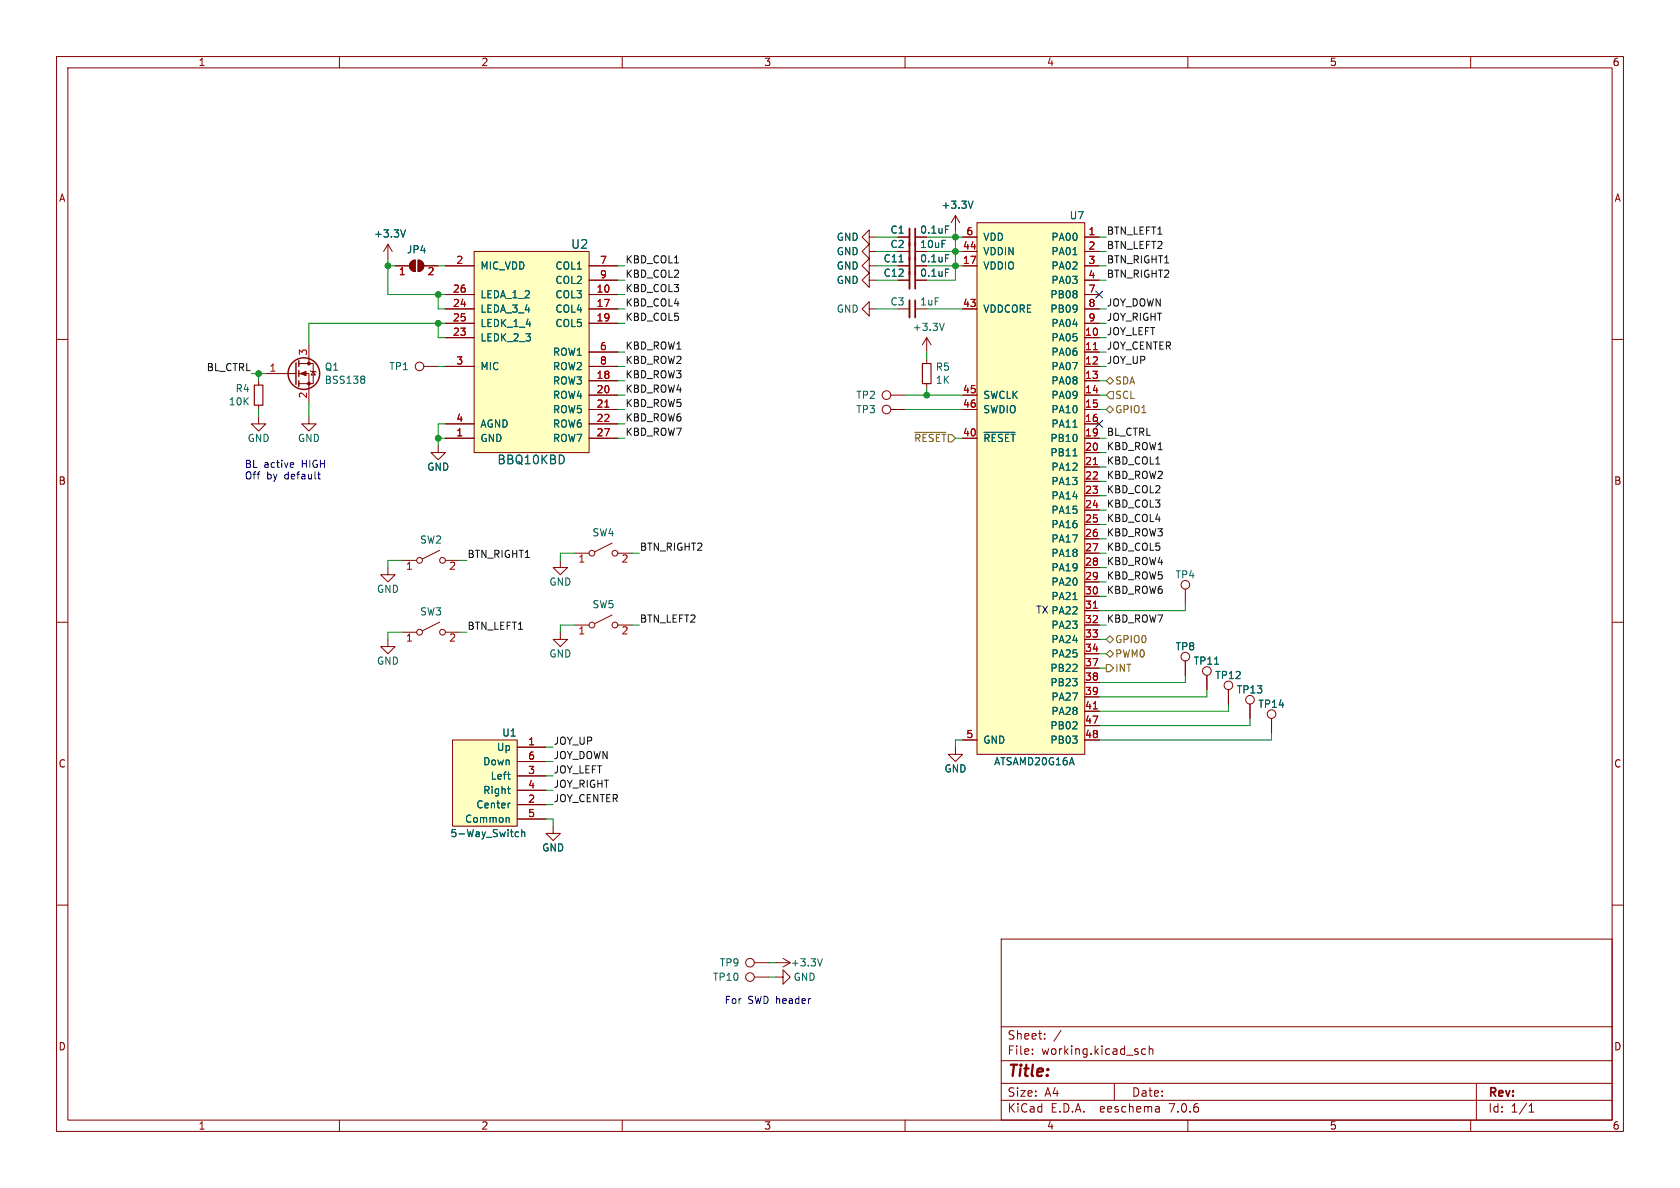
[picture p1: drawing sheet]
<svg xmlns="http://www.w3.org/2000/svg" width="297mm" height="210mm" viewBox="0 0 297 210" stroke-linecap="round" stroke-linejoin="round" font-family="sans-serif">
<g fill="none" stroke="#840000" stroke-width=".18">
<path d="M10 10h277v190h-277zM12 12h273v186h-273zM60 10v2M110 10v2M160 10v2M210 10v2M260 10v2M168.9 38.1l-.8 1.3M168.9 38.1v2.5M168.9 38.1l.8 1.3M172.7 39.4h19.1v94h-19.1zM10 60h2"/>
<path d="M68.6 43.2l-.8 1.3M68.6 43.2v2.5M68.6 43.2l.7 1.3M69.8 47h2.6M72.7 46.2l.7-.2v2a1.02 1.02 0 0 1-.9-.6 1.02 1.02 0 0 1 .2-1.2zM73.9 46a1.02 1.02 0 0 1 1 1 1.02 1.02 0 0 1-1 1zM74.9 47h2.6M78.7 54.6h5.1M78.7 47h5.1M78.7 52.1h5.1M78.7 57.2h5.1M78.7 59.7h5.1"/>
<path d="M83.8 44.5h20.3v35.5h-20.3zM104.1 54.6h5.1M104.1 49.5h5.1M104.1 47h5.1M104.1 52.1h5.1M104.1 57.2h5.1M153.7 44.5v-1.3l-1.3 1.3 1.3 1.2v-1.2h1.2M153.7 47v-1.3l-1.3 1.3 1.3 1.3v-1.3h1.2M153.7 41.9v-1.3l-1.3 1.3 1.3 1.3v-1.3h1.2M153.7 54.6v-1.3l-1.3 1.3 1.3 1.3v-1.3h1.2M153.7 49.5v-1.2l-1.3 1.2 1.3 1.3v-1.3h1.2M158.7 41.9h2.1"/>
<path d="M158.7 54.6h2.1M158.7 49.5h2.1M158.7 44.5h2.1M158.7 47h2.1M161.8 41.9h2M161.8 54.6h2M161.8 49.5h2M161.8 44.5h2M161.8 47h2M163.8 59.7v2.5M163.8 59.7l-.7 1.3M163.8 59.7l.8 1.3"/>
<path d="M170.2 41.9h2.5M170.2 54.6h2.5M170.2 44.5h2.5M170.2 47h2.5M191.8 41.9h2.5M191.8 54.6h2.5M191.8 49.5h2.5M191.8 44.5h2.5M191.8 47h2.5M191.8 52.1h2.5M191.8 57.2h2.5M191.8 59.7h2.5"/>
<path d="M285 60h2M45.7 73.7v1.2h1.3l-1.3 1.3-1.3-1.3h1.3M45.7 67.3v.8M45.7 71.6v.8M47 66h5.3M52.8 66h1.8v5.1M52.8 64.3h2.6v3.5h-2.6M54.6 73.7v1.2h1.3l-1.3 1.3-1.3-1.3h1.3M54.6 61v3.3M54.9 65.5l.1 .2h.8l.1 .1M55.4 65.7l.4 .6h-.8zM74.9 64.8h2.6"/>
<path d="M77.5 78.7v1.3h1.2l-1.2 1.3-1.3-1.3h1.3M78.7 64.8h5.1M78.7 77.5h5.1M78.7 74.9h5.1M104.1 64.8h5.1M104.1 77.5h5.1M104.1 67.3h5.1M104.1 69.9h5.1M104.1 72.4h5.1M104.1 74.9h5.1M104.1 62.2h5.1M157.5 69.9h2.5"/>
<path d="M157.5 72.4h2.5M163.8 63.5v.8M163.8 67.8v.8M170.2 77.5h2.5M170.2 69.9h2.5M170.2 72.4h2.5M191.8 64.8h2.5M191.8 77.5h2.5M191.8 67.3h2.5M191.8 69.9h2.5M191.8 72.4h2.5M191.8 74.9h2.5"/>
<path d="M191.8 62.2h2.5M71.1 99.1h2.6M77.7 97.3l-3 1.5M78.7 99.1h2.6M99.1 99.1v1.2h1.2l-1.2 1.3-1.3-1.3h1.3M101.6 97.8h2.5M108.2 96l-3 1.5M109.2 97.8h2.6M191.8 97.8h2.5M191.8 80h2.5M191.8 82.6h2.5M191.8 85.1h2.5"/>
<path d="M191.8 87.6h2.5M191.8 90.2h2.5M191.8 92.7h2.5M191.8 95.3h2.5M10 110h2M68.6 100.3v1.3h1.2l-1.2 1.3-1.3-1.3h1.3M68.6 113v1.3h1.2l-1.2 1.3-1.3-1.3h1.3M71.1 111.8h2.6M77.7 110l-3 1.5M78.7 111.8h2.6M99.1 111.8v1.2h1.2l-1.2 1.3-1.3-1.3h1.3M101.6 110.5h2.5"/>
<path d="M108.2 108.7l-3 1.5M109.2 110.5h2.6M191.8 110.5h2.5M191.8 100.3h2.5M191.8 102.9h2.5M191.8 105.4h2.5M191.8 108h2.5M191.8 113h2.5M191.8 115.6h2.5M191.8 118.1h2.5M209.5 104.1v2.6M209.5 116.8v2.6"/>
<path d="M213.4 119.4v2.5M285 110h2M80 130.8h11.4v15.3h-11.4zM91.4 132.1h5.1M91.4 137.2h5.1M91.4 139.7h5.1M91.4 134.6h5.1M168.9 132.1v1.3h1.3l-1.3 1.2-1.3-1.2h1.3M170.2 130.8h2.5M191.8 120.7h2.5M191.8 123.2h2.5M191.8 125.7h2.5"/>
<path d="M191.8 128.3h2.5M191.8 130.8h2.5M217.2 121.9v2.6M221 124.5v2.5M224.8 127v2.5M10 160h2M91.4 142.2h5.1M91.4 144.8h5.1M97.8 146.1v1.2h1.3l-1.3 1.3-1.3-1.3h1.3M285 160h2M133.3 170.2h2.6M133.3 172.7h2.6"/>
<path d="M137.2 172.7h1.2v-1.2l1.3 1.2-1.3 1.3v-1.3M137.2 170.2h2.5M138.4 169.4l1.3 .8M139.7 170.2l-1.3 .7M177 166h108v32h-108zM60 198v2M110 198v2M160 198v2M177 194.5h108M177 191.5h108M177 187.5h108M177 181.5h108"/>
<path d="M182.5 186.3v.1M182.5 185.5v.1M184.7 183.6v.1M184.7 182.8v.1M187.6 182.1l-1.3 2M197 191.5v3M202.5 185.5l-.4-.1-.3 .3v.4l.2 .2h.5M203.2 185.5l.2-.1 .3 .1 .1 .9M203.2 184.9v1.5M204.9 195.7l.1 .9M205 196.5l-.2 .1M205 196h-.2"/>
<path d="M210 198v2M260 198v2M261 191.5v6.5M270.3 196.6h.9M270.3 195.5l.4-.4v1.5"/>
<circle cx="74.2" cy="64.8" r=".76"/>
<circle cx="156.7" cy="72.4" r=".76"/>
<circle cx="156.7" cy="69.8" r=".76"/>
<circle cx="74.2" cy="99.1" r=".51"/>
<circle cx="78.2" cy="99.1" r=".51"/>
<circle cx="104.6" cy="97.8" r=".51"/>
<circle cx="108.7" cy="97.8" r=".51"/>
<circle cx="74.2" cy="111.8" r=".51"/>
<circle cx="78.2" cy="111.8" r=".51"/>
<circle cx="104.6" cy="110.5" r=".51"/>
<circle cx="108.7" cy="110.5" r=".51"/>
<circle cx="209.5" cy="116.1" r=".76"/>
<circle cx="209.5" cy="103.4" r=".76"/>
<circle cx="213.4" cy="118.6" r=".76"/>
<circle cx="217.2" cy="121.2" r=".76"/>
<circle cx="221" cy="123.7" r=".76"/>
<circle cx="224.8" cy="126.2" r=".76"/>
<circle cx="132.6" cy="172.7" r=".76"/>
<circle cx="132.6" cy="170.2" r=".76"/>
</g>
<path d="M45 68.1h1.5v3.5h-1.5zM163.1 64.3h1.5v3.5h-1.5z" fill="none" stroke="#840000" stroke-width=".2"/>
<path d="M160.8 40.4v10.7M160.8 53.1v3" fill="none" stroke="#840000" stroke-width=".33"/>
<path d="M161.8 40.4v10.7M161.8 53.1v3" fill="none" stroke="#840000" stroke-width=".3"/>
<g fill="none" stroke="#006464" stroke-width=".18">
<path d="M167.1 39.9h.7M172 35.6l-.4 1.2M71.7 40.6l-.4 1.3M158.9 46.3h.8M166.9 57.1l-.4 1.3M167.1 47.6h.7M167.1 45h.7M189.7 45h.7M64.2 66.5l.3 .2-.3 .3 .3 .3v.2l-.3 .3M174 76.4h5.5M189.7 75.5h.7M99.7 80.8v.8"/>
<path d="M189.7 80.6h.7M189.7 106h.7M214.7 117.4h.7M89.7 136.9h.5M89.7 139.4h.5M90.1 137.7h.1M89.7 144.5l.3 .2v.7M90 140.2l.2 .1M90.2 142h-.2M91.3 147.1h.4M91.7 147.8l-.4 .1M92.2 147.2l.2-.1h.3l.1 .8"/>
<path d="M92.2 146.6v1.3M145.4 169.5l-.4 1.3"/>
</g>
<g fill="none" stroke="#840000" stroke-width=".25">
<path d="M52.3 64.1v3.8M52.8 63.8v1M52.8 65.5v1M52.8 67.3v1"/>
<circle cx="53.7" cy="66" r="2.79"/>
</g>
<g fill="#840000" stroke="#840000" stroke-width=".18">
<path d="M53.1 66l1-.3v.7z"/>
<path d="M72.7 46.2l.7-.2v2a1.02 1.02 0 0 1-.9-.6 1.02 1.02 0 0 1 .2-1.2z"/>
<path d="M73.9 46a1.02 1.02 0 0 1 1 1 1.02 1.02 0 0 1-1 1z"/>
<circle cx="54.6" cy="67.8" r=".25"/>
<circle cx="54.6" cy="64.3" r=".25"/>
</g>
<g fill="#ffffc2" stroke="#ffffc2" stroke-width=".18">
<path d="M83.8 44.5h20.3v35.5h-20.3z"/>
<path d="M172.7 39.4h19.1v94h-19.1z"/>
<path d="M80 130.8h11.4v15.3h-11.4z"/>
</g>
<path d="M106.9 72h.7M193.3 61.8h.7M193.3 82.1h.7M193.3 107.5h.7M193.3 125.3h.7" fill="none" stroke="#a90000" stroke-width=".18"/>
<path d="M161.7 76.4h5.5M195.6 69.9l.6-.7h.6v1.3h-.6zM195.6 72.4l.6-.6 .6 .6-.6 .6zM195.6 67.3l.6-.6 .6 .6-.6 .6zM195.6 115.6l.6-.7 .6 .7-.6 .6zM195.6 117.5h.6l.6 .6-.6 .6h-.6zM195.6 113l.6-.6 .6 .6-.6 .7z" fill="none" stroke="#725600" stroke-width=".18"/>
<path d="M51.7 81.8l.2 .3-.6 .1M51.9 82.6h-.2M56.2 83.8h.4M56.3 83.4v1.1l.3 .2" fill="none" stroke="#0000c2" stroke-width=".18"/>
<g fill="none" stroke="#009600" stroke-width=".18">
<path d="M68.6 47h1.2M68.6 45.7v6.4h10.1M77.5 52.1v2.5h1.2M77.5 47h1.2M77.5 57.2v2.5h1.2M78.7 57.2h-24.1v3.8M109.2 54.6h1.3M109.2 47h1.3M109.2 57.2h1.3M109.2 52.1h1.3M109.2 49.5h1.3M154.9 41.9h3.8"/>
<path d="M154.9 44.5h3.8M154.9 54.6h3.8M154.9 47h3.8M154.9 49.5h3.8M163.8 41.9h6.4M163.8 44.5h6.4M163.8 54.6h6.4M163.8 47h6.4M168.9 40.6v8.9h-5.1M194.3 41.9h1.3M194.3 44.5h1.3M194.3 54.6h1.3"/>
<path d="M194.3 47h1.3M194.3 57.2h1.3M194.3 49.5h1.3M194.3 59.7h1.3M44.4 66h2.6M45.7 66v1.3M45.7 72.4v1.3M54.6 71.1v2.6M77.5 77.5h1.2M77.5 64.8h1.2M78.7 74.9h-1.2v3.8M109.2 77.5h1.3"/>
<path d="M109.2 74.9h1.3M109.2 64.8h1.3M109.2 67.3h1.3M109.2 69.9h1.3M109.2 62.2h1.3M109.2 72.4h1.3M160 69.9h10.2M160 72.4h10.2M163.8 62.2v1.3M163.8 68.6v1.3M168.9 77.5h1.3M194.3 77.5h1.3"/>
<path d="M194.3 64.8h1.3M194.3 67.3h1.3M194.3 69.9h1.3M194.3 62.2h1.3M194.3 72.4h1.3M71.1 99.1h-2.5v1.2M81.3 99.1h1.2M101.6 97.8h-2.5v1.3M111.8 97.8h1.2M194.3 97.8h1.3M194.3 80h1.3M194.3 82.6h1.3"/>
<path d="M194.3 85.1h1.3M194.3 87.6h1.3M194.3 90.2h1.3M194.3 92.7h1.3M194.3 95.3h1.3M71.1 111.8h-2.5v1.2M81.3 111.8h1.2M101.6 110.5h-2.5v1.3M111.8 110.5h1.2M194.3 110.5h1.3M194.3 113h1.3M194.3 115.6h1.3"/>
<path d="M194.3 100.3h1.3M194.3 105.4h1.3M194.3 102.9h1.3M194.3 118.1h1.3M209.5 119.4v1.3h-15.2M209.5 106.7v1.3h-15.2M96.5 132.1h1.3M96.5 139.7h1.3M96.5 137.2h1.3M96.5 134.6h1.3M170.2 130.8h-1.3v1.3M213.4 121.9v1.3h-19.1"/>
<path d="M217.2 124.5v1.2h-22.9M221 127v1.3h-26.7M224.8 129.5v1.3h-30.5M96.5 144.8h1.3v1.3M96.5 142.2h1.3M135.9 170.2h1.3M135.9 172.7h1.3"/>
</g>
<path d="M193.7 51.5l1.2 1.2M194.9 51.5l-1.2 1.2M193.7 74.3l1.2 1.2M194.9 74.3l-1.2 1.2" fill="none" stroke="#000084" stroke-width=".18"/>
<g fill="#009600" stroke="#009600" stroke-width=".18">
<circle cx="77.5" cy="77.5" r=".51"/>
<circle cx="168.9" cy="41.9" r=".51"/>
<circle cx="168.9" cy="44.5" r=".51"/>
<circle cx="77.5" cy="57.2" r=".51"/>
<circle cx="77.5" cy="52.1" r=".51"/>
<circle cx="68.6" cy="47" r=".51"/>
<circle cx="45.7" cy="66" r=".51"/>
<circle cx="163.8" cy="69.9" r=".51"/>
<circle cx="168.9" cy="47" r=".51"/>
</g>
<text font-size="2.8" fill="#840000" x="178" y="190.9">Title:</text>
<g font-size="2.1" fill="#006464">
<text x="100.9" y="44.2">U2</text>
<text x="87.8" y="82.3">BBQ10KBD</text>
</g>
<g font-size="2.1" fill="#840000">
<text x="178" y="184">Sheet:</text>
<text x="178" y="186.7">File:</text>
<text x="184.1" y="186.7">working.kicad_sch</text>
<text x="178" y="196.9">KiCad</text>
<text x="178" y="194.1">Size:</text>
<text x="184.7" y="194.1">A4</text>
<text x="185.7" y="196.9">E.D.A.</text>
<text x="194.6" y="196.9">eeschema</text>
<text x="200" y="194.1">Date:</text>
<text x="207" y="196.9">7.0.6</text>
<text x="263" y="194.3">Rev:</text>
<text x="263" y="196.9">Id:</text>
<text x="267.1" y="196.9">1/1</text>
</g>
<g font-size="1.8" fill="#840000">
<text x="35" y="11.9">1</text>
<text x="85" y="11.9">2</text>
<text x="135" y="11.9">3</text>
<text x="185" y="11.9">4</text>
<text x="235" y="11.9">5</text>
<text x="285" y="11.9">6</text>
<text x="10.3" y="35.9">A</text>
<text x="285.3" y="35.9">A</text>
<text x="10.3" y="85.9">B</text>
<text x="285.3" y="85.9">B</text>
<text x="10.3" y="135.9">C</text>
<text x="285.3" y="135.9">C</text>
<text x="10.3" y="185.9">D</text>
<text x="285.3" y="185.9">D</text>
<text x="35" y="199.9">1</text>
<text x="85" y="199.9">2</text>
<text x="135" y="199.9">3</text>
<text x="185" y="199.9">4</text>
<text x="235" y="199.9">5</text>
<text x="285" y="199.9">6</text>
</g>
<g font-size="1.8" fill="#006464">
<text x="157.3" y="41.5">C1</text>
<text x="162.6" y="41.5">0.1uF</text>
<text x="166.3" y="37.1">+3.3V</text>
<text x="189" y="39">U7</text>
<text x="66" y="42.2">+3.3V</text>
<text x="71.8" y="45">JP4</text>
<text x="84.8" y="47.9">MIC_VDD</text>
<text x="98.1" y="47.9">COL1</text>
<text x="147.8" y="45.3">GND</text>
<text x="147.8" y="47.9">GND</text>
<text x="147.8" y="42.8">GND</text>
<text x="156.1" y="46.6">C11</text>
<text x="157.3" y="44">C2</text>
<text x="162.6" y="44">10uF</text>
<text x="162.6" y="46.6">0.1uF</text>
<text x="173.7" y="47.9">VDDIO</text>
<text x="173.7" y="45.3">VDDIN</text>
<text x="173.7" y="42.8">VDD</text>
<text x="185.8" y="42.8">PA00</text>
<text x="185.8" y="45.3">PA01</text>
<text x="185.8" y="47.9">PA02</text>
<text x="84.8" y="52.9">LEDA_1_2</text>
<text x="98.1" y="52.9">COL3</text>
<text x="98.1" y="50.4">COL2</text>
<text x="147.8" y="50.4">GND</text>
<text x="156.1" y="49.1">C12</text>
<text x="162.6" y="49.1">0.1uF</text>
<text x="185.6" y="52.9">PB08</text>
<text x="185.8" y="50.4">PA03</text>
<text x="84.8" y="55.5">LEDA_3_4</text>
<text x="84.8" y="58">LEDK_1_4</text>
<text x="98.1" y="55.5">COL4</text>
<text x="98.1" y="58">COL5</text>
<text x="147.8" y="55.5">GND</text>
<text x="157.3" y="54.2">C3</text>
<text x="161.3" y="58.7">+3.3V</text>
<text x="162.6" y="54.2">1uF</text>
<text x="173.7" y="55.5">VDDCORE</text>
<text x="185.6" y="55.5">PB09</text>
<text x="185.8" y="58">PA04</text>
<text x="57.3" y="65.7">Q1</text>
<text x="68.7" y="65.6">TP1</text>
<text x="84.8" y="60.6">LEDK_2_3</text>
<text x="84.8" y="65.6">MIC</text>
<text x="97.7" y="63.1">ROW1</text>
<text x="97.7" y="65.6">ROW2</text>
<text x="165.3" y="65.7">R5</text>
<text x="185.8" y="60.6">PA05</text>
<text x="185.8" y="63.1">PA06</text>
<text x="185.8" y="65.6">PA07</text>
<text x="40.3" y="71.9">10K</text>
<text x="41.6" y="69.5">R4</text>
<text x="57.3" y="68">BSS138</text>
<text x="97.7" y="68.2">ROW3</text>
<text x="97.7" y="70.7">ROW4</text>
<text x="151.3" y="70.7">TP2</text>
<text x="165.3" y="68">1K</text>
<text x="173.7" y="70.7">SWCLK</text>
<text x="185.8" y="68.2">PA08</text>
<text x="185.8" y="70.7">PA09</text>
<text x="84.8" y="75.8">AGND</text>
<text x="97.7" y="73.3">ROW5</text>
<text x="97.7" y="75.8">ROW6</text>
<text x="151.3" y="73.3">TP3</text>
<text x="173.7" y="73.3">SWDIO</text>
<text x="185.8" y="73.3">PA10</text>
<text x="185.8" y="75.8">PA11</text>
<text x="43.7" y="78.3">GND</text>
<text x="52.6" y="78.3">GND</text>
<text x="75.4" y="83.4">GND</text>
<text x="84.8" y="78.3">GND</text>
<text x="97.7" y="78.3">ROW7</text>
<text x="173.7" y="78.3">~{RESET}</text>
<text x="185.6" y="78.3">PB10</text>
<text x="185.6" y="80.9">PB11</text>
<text x="185.8" y="83.4">PA12</text>
<text x="185.8" y="86">PA13</text>
<text x="185.8" y="88.5">PA14</text>
<text x="104.6" y="95">SW4</text>
<text x="185.8" y="91">PA15</text>
<text x="185.8" y="93.6">PA16</text>
<text x="74.2" y="96.3">SW2</text>
<text x="185.8" y="96.1">PA17</text>
<text x="185.8" y="98.7">PA18</text>
<text x="185.8" y="101.2">PA19</text>
<text x="66.5" y="105">GND</text>
<text x="97" y="103.7">GND</text>
<text x="104.6" y="107.7">SW5</text>
<text x="185.8" y="103.7">PA20</text>
<text x="185.8" y="106.3">PA21</text>
<text x="207.7" y="102.5">TP4</text>
<text x="74.2" y="109">SW3</text>
<text x="185.8" y="111.4">PA23</text>
<text x="185.8" y="113.9">PA24</text>
<text x="185.8" y="108.8">PA22</text>
<text x="66.5" y="117.7">GND</text>
<text x="97" y="116.4">GND</text>
<text x="185.6" y="119">PB22</text>
<text x="185.8" y="116.4">PA25</text>
<text x="207.7" y="115.2">TP8</text>
<text x="210.9" y="117.7">TP11</text>
<text x="185.6" y="121.5">PB23</text>
<text x="185.8" y="124.1">PA27</text>
<text x="214.7" y="120.2">TP12</text>
<text x="218.5" y="122.8">TP13</text>
<text x="222.4" y="125.3">TP14</text>
<text x="88.7" y="130.4">U1</text>
<text x="173.7" y="131.7">GND</text>
<text x="185.6" y="129.1">PB02</text>
<text x="185.6" y="131.7">PB03</text>
<text x="185.8" y="126.6">PA28</text>
<text x="85.3" y="135.5">Down</text>
<text x="87.7" y="132.9">Up</text>
<text x="166.9" y="136.8">GND</text>
<text x="175.6" y="135.5">ATSAMD20G16A</text>
<text x="84.1" y="143.1">Center</text>
<text x="85.3" y="140.6">Right</text>
<text x="86.7" y="138">Left</text>
<text x="79.5" y="148.2">5-Way_Switch</text>
<text x="82.1" y="145.6">Common</text>
<text x="95.8" y="150.7">GND</text>
<text x="125.9" y="173.6">TP10</text>
<text x="127.2" y="171">TP9</text>
<text x="139.7" y="171">+3.3V</text>
<text x="140.2" y="173.6">GND</text>
</g>
<g font-size="1.8" fill="#a90000">
<text x="170.7" y="41.7">6</text>
<text x="192.3" y="41.7">1</text>
<text x="80.6" y="46.7">2</text>
<text x="106" y="46.7">7</text>
<text x="170.1" y="46.7">17</text>
<text x="170.1" y="44.2">44</text>
<text x="192.3" y="44.2">2</text>
<text x="192.3" y="46.7">3</text>
<text x="70.4" y="49">1</text>
<text x="75.5" y="49">2</text>
<text x="80" y="51.8">26</text>
<text x="105.4" y="51.8">10</text>
<text x="106" y="49.3">9</text>
<text x="192.3" y="49.3">4</text>
<text x="192.3" y="51.8">7</text>
<text x="80" y="59.4">23</text>
<text x="80" y="54.4">24</text>
<text x="80" y="56.9">25</text>
<text x="105.4" y="54.4">17</text>
<text x="105.4" y="56.9">19</text>
<text x="170.1" y="54.4">43</text>
<text x="191.7" y="59.4">10</text>
<text x="192.3" y="54.4">8</text>
<text x="192.3" y="56.9">9</text>
<text x="47.6" y="65.8">1</text>
<text x="54.4" y="62.9" transform="rotate(-90 54.4 62.9)">3</text>
<text x="80.6" y="64.5">3</text>
<text x="106" y="62">6</text>
<text x="106" y="64.5">8</text>
<text x="191.7" y="62">11</text>
<text x="191.7" y="64.5">12</text>
<text x="54.4" y="70.6" transform="rotate(-90 54.4 70.6)">2</text>
<text x="105.4" y="67.1">18</text>
<text x="105.4" y="69.6">20</text>
<text x="170.1" y="69.6">45</text>
<text x="191.7" y="67.1">13</text>
<text x="191.7" y="69.6">14</text>
<text x="80.6" y="77.2">1</text>
<text x="80.6" y="74.7">4</text>
<text x="105.4" y="72.1">21</text>
<text x="105.4" y="74.7">22</text>
<text x="105.4" y="77.2">27</text>
<text x="170.1" y="77.2">40</text>
<text x="170.1" y="72.1">46</text>
<text x="191.7" y="72.1">15</text>
<text x="191.7" y="74.7">16</text>
<text x="191.7" y="77.2">19</text>
<text x="191.7" y="79.8">20</text>
<text x="191.7" y="82.3">21</text>
<text x="191.7" y="84.8">22</text>
<text x="191.7" y="87.4">23</text>
<text x="191.7" y="89.9">24</text>
<text x="191.7" y="92.5">25</text>
<text x="191.7" y="95">26</text>
<text x="71.7" y="101">1</text>
<text x="79.3" y="101">2</text>
<text x="102.2" y="99.8">1</text>
<text x="109.8" y="99.8">2</text>
<text x="191.7" y="97.5">27</text>
<text x="191.7" y="100.1">28</text>
<text x="191.7" y="102.6">29</text>
<text x="191.7" y="105.2">30</text>
<text x="191.7" y="107.7">31</text>
<text x="71.7" y="113.7">1</text>
<text x="79.3" y="113.7">2</text>
<text x="102.2" y="112.5">1</text>
<text x="109.8" y="112.5">2</text>
<text x="191.7" y="110.2">32</text>
<text x="191.7" y="112.8">33</text>
<text x="191.7" y="115.3">34</text>
<text x="191.7" y="117.9">37</text>
<text x="191.7" y="120.4">38</text>
<text x="191.7" y="122.9">39</text>
<text x="191.7" y="125.5">41</text>
<text x="93.3" y="131.8">1</text>
<text x="170.7" y="130.6">5</text>
<text x="191.7" y="128">47</text>
<text x="191.7" y="130.6">48</text>
<text x="93.3" y="136.9">3</text>
<text x="93.3" y="134.4">6</text>
<text x="93.3" y="142">2</text>
<text x="93.3" y="139.4">4</text>
<text x="93.3" y="144.5">5</text>
</g>
<g font-size="1.8" fill="#0f0f0f">
<text x="195.6" y="41.6">BTN_LEFT1</text>
<text x="110.5" y="46.6">KBD_COL1</text>
<text x="195.6" y="46.6">BTN_RIGHT1</text>
<text x="195.6" y="44.1">BTN_LEFT2</text>
<text x="110.5" y="49.2">KBD_COL2</text>
<text x="110.5" y="51.7">KBD_COL3</text>
<text x="195.6" y="49.2">BTN_RIGHT2</text>
<text x="110.5" y="56.8">KBD_COL5</text>
<text x="110.5" y="54.3">KBD_COL4</text>
<text x="195.6" y="59.3">JOY_LEFT</text>
<text x="195.6" y="56.8">JOY_RIGHT</text>
<text x="195.6" y="54.3">JOY_DOWN</text>
<text x="36.4" y="65.7">BL_CTRL</text>
<text x="110.5" y="64.4">KBD_ROW2</text>
<text x="110.5" y="61.9">KBD_ROW1</text>
<text x="195.6" y="64.4">JOY_UP</text>
<text x="195.6" y="61.9">JOY_CENTER</text>
<text x="110.5" y="67">KBD_ROW3</text>
<text x="110.5" y="69.5">KBD_ROW4</text>
<text x="110.5" y="74.6">KBD_ROW6</text>
<text x="110.5" y="77.1">KBD_ROW7</text>
<text x="110.5" y="72">KBD_ROW5</text>
<text x="195.6" y="77.1">BL_CTRL</text>
<text x="195.6" y="82.2">KBD_COL1</text>
<text x="195.6" y="79.7">KBD_ROW1</text>
<text x="195.6" y="89.8">KBD_COL3</text>
<text x="195.6" y="87.3">KBD_COL2</text>
<text x="195.6" y="84.7">KBD_ROW2</text>
<text x="195.6" y="92.4">KBD_COL4</text>
<text x="195.6" y="94.9">KBD_ROW3</text>
<text x="82.5" y="98.7">BTN_RIGHT1</text>
<text x="113" y="97.4">BTN_RIGHT2</text>
<text x="195.6" y="97.4">KBD_COL5</text>
<text x="195.6" y="100">KBD_ROW4</text>
<text x="195.6" y="102.5">KBD_ROW5</text>
<text x="195.6" y="105.1">KBD_ROW6</text>
<text x="82.5" y="111.4">BTN_LEFT1</text>
<text x="113" y="110.1">BTN_LEFT2</text>
<text x="195.6" y="110.1">KBD_ROW7</text>
<text x="97.8" y="131.7">JOY_UP</text>
<text x="97.8" y="134.3">JOY_DOWN</text>
<text x="97.8" y="136.8">JOY_LEFT</text>
<text x="97.8" y="141.9">JOY_CENTER</text>
<text x="97.8" y="139.4">JOY_RIGHT</text>
</g>
<g font-size="1.8" fill="#725600">
<text x="197" y="70.7">SCL</text>
<text x="197" y="68.2">SDA</text>
<text x="197" y="73.3">GPIO1</text>
<text x="161.5" y="78.3">~{RESET}</text>
<text x="197" y="113.9">GPIO0</text>
<text x="197" y="116.4">PWM0</text>
<text x="197" y="119">INT</text>
</g>
<g font-size="1.8" fill="#0000c2">
<text x="43.2" y="82.8">BL</text>
<text x="46.6" y="82.8">active</text>
<text x="53.4" y="82.8">HIGH</text>
<text x="43.2" y="84.8">Off</text>
<text x="47.1" y="84.8">by</text>
<text x="50.4" y="84.8">default</text>
<text x="183.1" y="108.6">TX PA22</text>
<text x="128" y="177.6">For</text>
<text x="132.2" y="177.6">SWD header</text>
</g>
</svg>
